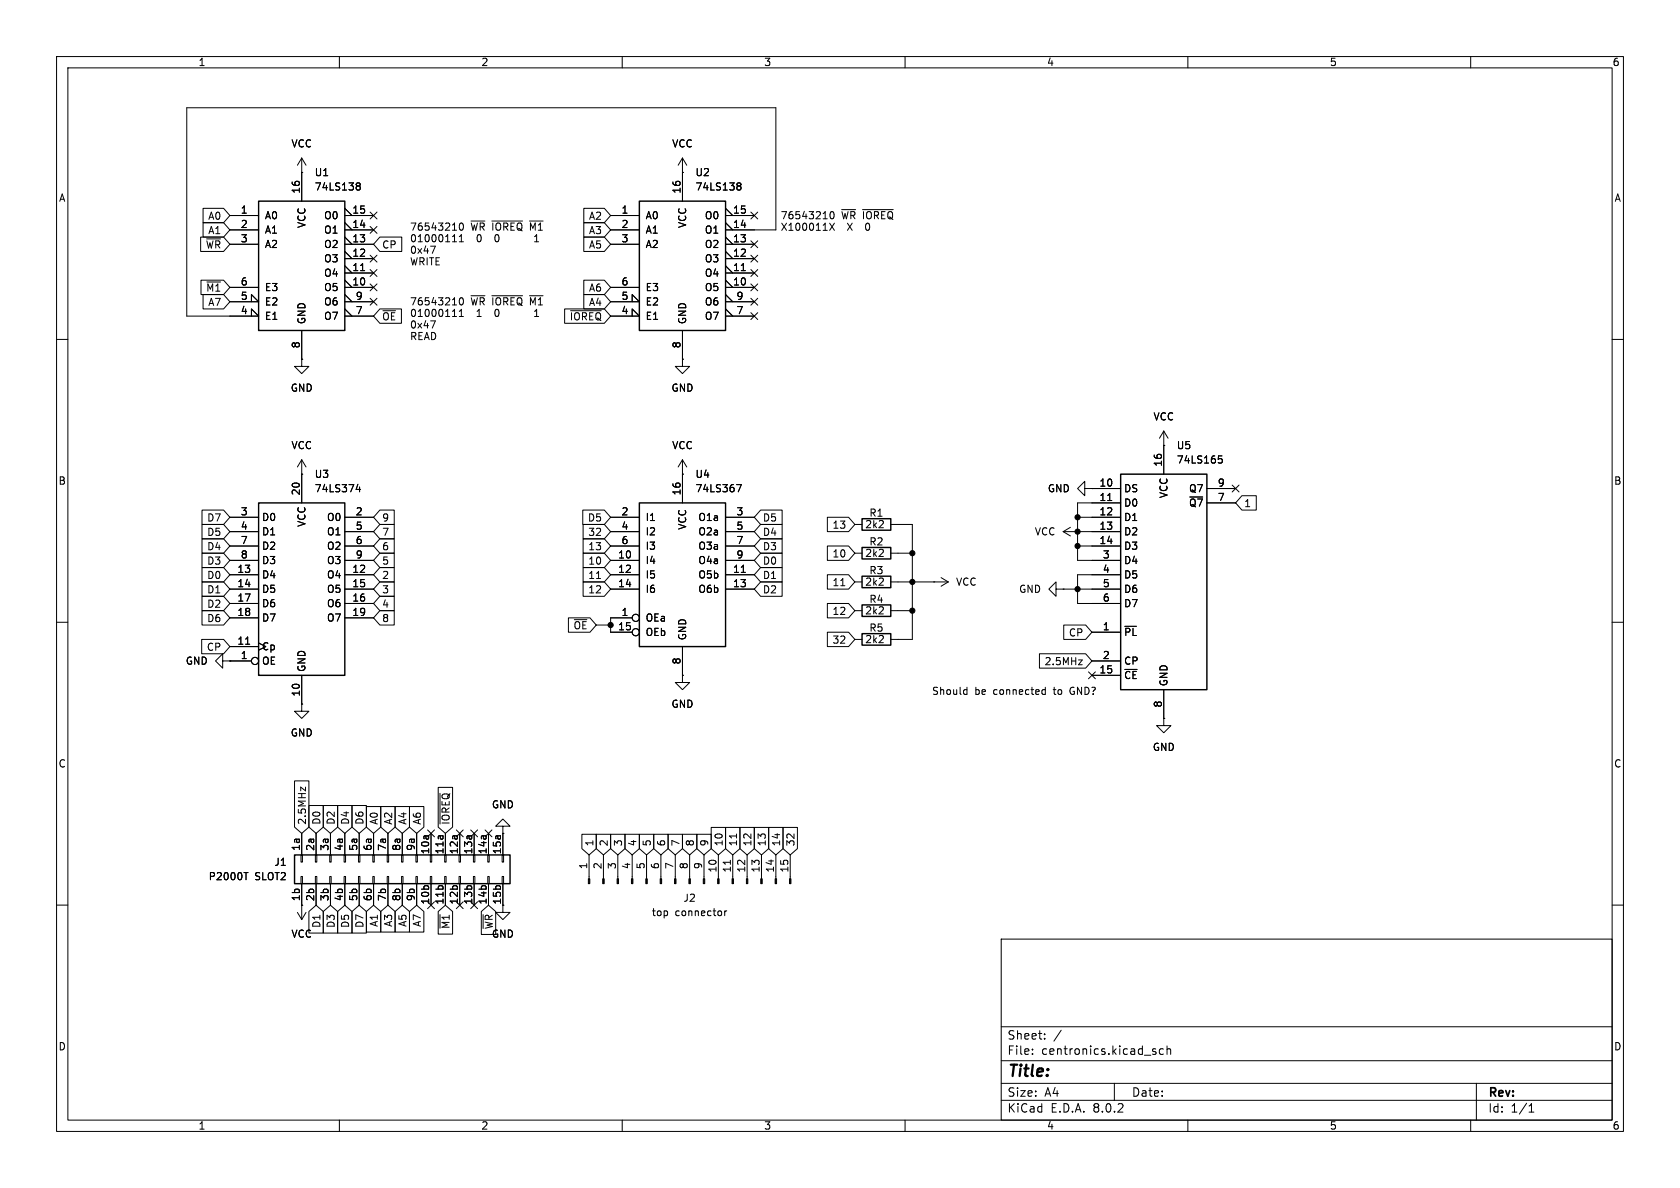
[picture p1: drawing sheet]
<svg xmlns="http://www.w3.org/2000/svg" width="297mm" height="210mm" viewBox="0 0 297 210" stroke-linecap="round" stroke-linejoin="round" font-family="sans-serif">
<g fill="none" stroke="#000" stroke-width=".18">
<path d="M10 10h277v190h-277zM12 12h273v186h-273zM60 10v2M110 10v2M160 10v2M210 10v2M260 10v2M35.9 36.8h3.6l1.1 1.3-1.1 1.3h-3.6zM35.9 39.4h3.6l1.1 1.2-1.1 1.3h-3.6zM40.6 38.1h5.1M53.3 30.5h.1M53.3 27.9v7.7"/>
<path d="M53.3 27.9l-.7 1.3M53.3 27.9l.8 1.3M61 38.1h5M61 39.4l1.2 1.2M61 36.8l1.2 1.3M63.1 32.4l.3-.1 .2 .2 .1 .1-.3 .3M63.1 32.8l.1 .1M63.2 32.9h.2M63.2 32.9h-.1M63.4 32.9l.3 .2-.1 .4-.2 .1-.3-.1M65.4 37.5l1.2 1.2M66.6 37.5l-1.2 1.2"/>
<path d="M81.3 39.5l.2-.1a.68 .68 0 0 1 .4 .7 .68 .68 0 0 1-.4 .6l-.2-.1-.1-.4zM83.3 39.1h2.4M86.9 39.1h5.5M93.6 39.1h2.4M103.2 36.8h3.6l1.1 1.3-1.1 1.3h-3.6zM103.2 39.4h3.6l1.1 1.2-1.1 1.3h-3.6zM107.9 38.1h5.1M120.6 30.5h.1M120.6 27.9v7.7M120.6 27.9l-.7 1.3M120.6 27.9l.8 1.3M128.3 38.1h5"/>
<path d="M128.3 39.4l1.2 1.2M128.3 36.8l1.2 1.3M130.4 32.8l.1 .1M130.4 32.4l.4-.1 .1 .2 .1 .1-.2 .3M130.5 32.9h.3M130.5 32.9h-.1M130.8 32.9l.2 .2-.1 .4-.1 .1-.4-.1M132.7 37.5l1.3 1.2M134 37.5l-1.3 1.2M146.7 39.5l.8 1.2M146.9 37.5l.1-.1a.68 .68 0 0 1 .5 .6 .68 .68 0 0 1-.5 .7l-.1-.1-.2-.4zM147.5 39.5l-.8 1.2"/>
<path d="M148.8 37.1h2.5M152.5 37.1h5.4M10 60h2M35.5 41.9h4l1.1 1.3-1.1 1.3h-4zM35.5 49.5h4l1.1 1.3-1.1 1.3h-4zM35.9 52.1h3.6l1.1 1.2-1.1 1.3h-3.6zM36.5 42.2h2.5M36.6 49.8h2.4M40.6 53.3h5.1l-1.3-1.2v1.2M40.6 50.8h5.1M40.6 43.2h5.1M40.6 40.6h5.1"/>
<path d="M53.3 58.4v5.1M61 50.8h5M61 48.3h5M61 45.7h5M61 43.2h5M61 40.6h5M61 55.9h5M61 53.3h5M61 49.5l1.2 1.3M61 47l1.2 1.3M61 44.5l1.2 1.2M61 41.9l1.2 1.3"/>
<path d="M61 54.6l1.2 1.3M61 52.1l1.2 1.2M63.7 47.8h.8M65.4 47.7l1.2 1.2M65.4 50.2l1.2 1.2M65.4 52.7l1.2 1.2M65.4 40l1.2 1.2M65.4 45.1l1.2 1.2M66.6 47.7l-1.2 1.2M66.6 50.2l-1.2 1.2M66.6 52.7l-1.2 1.2M66.6 40l-1.2 1.2"/>
<path d="M66.6 45.1l-1.2 1.2M67.2 54.6h3.8v2.6h-3.8l-1.2-1.3zM67.2 41.9h3.8v2.6h-3.8l-1.2-1.3zM77 43.5l-.6 1.3M77 56.7l-.6 1.3M80 42.7h.7M80 55.9h.7M81.2 42.7h.7M81.2 41.8l.4-.3v1.2M81.2 55l.4-.3v1.2M81.2 55.9h.7M81.3 52.8l.2-.2a.68 .68 0 0 1 .4 .7 .68 .68 0 0 1-.4 .6l-.2-.1-.1-.4z"/>
<path d="M83.3 52.3h2.4M86.9 52.3h5.5M93.6 52.3h2.4M94.5 42.7h.7M94.5 55.9h.7M94.9 41.5v1.2M94.9 54.7v1.2M99.8 54.6h7l1.1 1.3-1.1 1.3h-7zM100.9 54.9h5.4M103.2 41.9h3.6l1.1 1.3-1.1 1.3h-3.6zM103.2 49.5h3.6l1.1 1.3-1.1 1.3h-3.6zM103.2 52.1h3.6l1.1 1.2-1.1 1.3h-3.6z"/>
<path d="M107.9 55.9h5.1l-1.2-1.3v1.3M107.9 53.3h5.1l-1.2-1.2v1.2M107.9 50.8h5.1M107.9 43.2h5.1M107.9 40.6h5.1M120.6 58.4v5.1M128.3 40.6h8.9v-21.5h-104.2v36.8h12.7l-1.3-1.3v1.3M128.3 50.8h5M128.3 49.5l1.2 1.3M128.3 48.3h5M128.3 47l1.2 1.3M128.3 45.7h5"/>
<path d="M128.3 44.5l1.2 1.2M128.3 43.2h5M128.3 41.9l1.2 1.3M128.3 55.9h5M128.3 53.3h5M128.3 54.6l1.2 1.3M128.3 52.1l1.2 1.2M131.1 47.8h.7M132.7 47.7l1.3 1.2M132.7 55.3l1.3 1.2M132.7 52.7l1.3 1.2M132.7 50.2l1.3 1.2"/>
<path d="M132.7 42.6l1.3 1.2M132.7 45.1l1.3 1.2M134 47.7l-1.3 1.2M134 55.3l-1.3 1.2M134 52.7l-1.3 1.2M134 50.2l-1.3 1.2M134 42.6l-1.3 1.2M134 45.1l-1.3 1.2M285 60h2M53.3 63.5v1.3h1.3l-1.3 1.2-1.2-1.2h1.2M53.3 63.5h.1M120.6 63.5v1.3h1.3l-1.3 1.2-1.2-1.2h1.2"/>
<path d="M120.6 63.5h.1M205.7 78.7h.1M205.7 76.2v7.6M205.7 76.2l-.7 1.3M205.7 76.2l.8 1.3M35.7 92.7h3.8l1.1 1.3-1.1 1.3h-3.8zM35.7 95.2h3.8l1.1 1.3-1.1 1.3h-3.8zM35.7 97.8h3.8l1.1 1.3-1.1 1.2h-3.8zM35.7 90.2h3.8l1.1 1.2-1.1 1.3h-3.8zM40.6 91.4h5.1M40.6 94h5.1M40.6 96.5h5.1"/>
<path d="M40.6 99.1h5.1M53.3 83.8h.1M53.3 81.3v7.6M53.3 81.3l-.7 1.3M53.3 81.3l.8 1.3M61 91.4h5M61 94h5M61 96.5h5M61 99.1h5M63.3 85.6l-.3 .9h.7M63.6 86.1v.8M67.2 90.2h2.5v2.5h-2.5l-1.2-1.3z"/>
<path d="M67.2 92.7h2.5v2.6h-2.5l-1.2-1.3zM67.2 95.2h2.5v2.6h-2.5l-1.2-1.3zM67.2 97.8h2.5v2.5h-2.5l-1.2-1.2zM103 90.2h3.8l1.1 1.2-1.1 1.3h-3.8zM103.1 95.2h3.7l1.1 1.3-1.1 1.3h-3.7zM103.1 92.7h3.7l1.1 1.3-1.1 1.3h-3.7zM103.1 97.8h3.7l1.1 1.3-1.1 1.2h-3.7zM107.9 91.4h5.1M107.9 94h5.1M107.9 96.5h5.1M107.9 99.1h5.1M120.6 83.8h.1"/>
<path d="M120.6 81.3v7.6M120.6 81.3l-.7 1.3M120.6 81.3l.8 1.3M128.3 91.4h5M128.3 94h5M128.3 96.5h5M128.3 99.1h5M130.2 85.7h.9l-.6 1.2M134.5 97.8h3.8v2.5h-3.8l-1.2-1.2zM134.5 92.7h3.8v2.6h-3.8l-1.2-1.3zM134.5 90.2h3.8v2.5h-3.8l-1.2-1.3zM134.5 95.2h3.8v2.6h-3.8l-1.2-1.3z"/>
<path d="M146.3 96.5h3.7l1.1 1.3-1.1 1.3h-3.7zM146.3 91.4h3.7l1.1 1.3-1.1 1.3h-3.7zM151.1 92.7h1.3M151.1 97.8h1.3M157.5 92.7h3.8v20.3h-3.8M157.5 97.8h3.8M188 94h10.1M188 94l1.2 .7M189.2 93.2l-1.2 .8M190.5 94h.1M190.5 91.4h7.6M190.5 96.5h7.6"/>
<path d="M191.8 86.4v-1.3l-1.3 1.3 1.3 1.2v-1.2h1.2M193 86.4h.1M193 86.4h5.1M195.8 88.5h.7M198.1 88.9h-7.6v10.2h7.6M213.4 86.4h5M213.4 88.9h5M215.4 80.6h.6M215.5 81.1h.3l.3 .2-.1 .5-.5 .1M217.8 85.8l1.2 1.2M219 85.8l-1.2 1.2M219.6 87.6h2.5v2.6h-2.5l-1.2-1.3z"/>
<path d="M10 110h2M35.7 113h3.8l1.1 1.3-1.1 1.3h-3.8zM35.7 107.9h3.8l1.1 1.3-1.1 1.3h-3.8zM35.7 105.4h3.8l1.1 1.3-1.1 1.3h-3.8zM35.7 100.3h3.8l1.1 1.3-1.1 1.3h-3.8zM35.7 102.9h3.8l1.1 1.2-1.1 1.3h-3.8zM39.4 116.8v-1.2l-1.3 1.2 1.3 1.3v-1.3h1.2M40.6 116.8h.1M40.6 116.8h3.8M40.6 101.6h5.1M40.6 104.1h5.1M40.6 106.7h5.1"/>
<path d="M40.6 109.2h5.1M40.6 114.3h5.1M43.4 113.9h.7M53.3 119.4v5.1M61 101.6h5M61 104.1h5M61 106.7h5M61 109.2h5M67.2 107.9h2.5v2.6h-2.5l-1.2-1.3zM67.2 102.9h2.5v2.5h-2.5l-1.2-1.3zM67.2 105.4h2.5v2.6h-2.5l-1.2-1.3zM67.2 100.3h2.5v2.6h-2.5l-1.2-1.3z"/>
<path d="M100.5 109.2h3.8l1.1 1.3-1.1 1.3h-3.8zM103.1 100.3h3.7l1.1 1.3-1.1 1.3h-3.7zM103.1 102.9h3.7l1.1 1.2-1.1 1.3h-3.7zM105.4 110.5h2.5M105.5 102.3h.7M107.9 101.6h5.1M107.9 104.1h5.1M111.8 109.2h-3.9v2.6h3.9M120.6 119.4v1.3h1.3l-1.3 1.2-1.2-1.2h1.2M120.6 119.4h.1M120.6 114.3v5.1M128.3 101.6h5"/>
<path d="M128.3 104.1h5M131.1 101.2h.7M134.5 100.3h3.8v2.6h-3.8l-1.2-1.3zM134.5 102.9h3.8v2.5h-3.8l-1.2-1.3zM146.3 106.7h3.7l1.1 1.3-1.1 1.2h-3.7zM146.3 111.8h3.7l1.1 1.2-1.1 1.3h-3.7zM146.3 101.6h3.7l1.1 1.3-1.1 1.2h-3.7zM148.6 103.5h.8M151.1 102.9h1.3M151.1 113h1.3M151.1 108h1.3M157.5 102.9h10.1"/>
<path d="M157.5 108h3.8M165.1 102.9h.1M166.4 102.1l1.2 .8M167.6 102.9l-1.2 .7M183.8 115.6h8.1l1.1 1.2-1.1 1.3h-8.1zM186.7 104.1v-1.2l-1.3 1.2 1.3 1.3v-1.3h1.3M188 104.1h.1M188 104.1h10.1M188.1 110.5h3.8l1.1 1.3-1.1 1.2h-3.8zM190.7 116.7h.6l-.6 .8h.6M192.4 118.8l1.2 1.2M193 111.8h5.1"/>
<path d="M193 119.4h5.1M193 116.8h5.1M193.6 118.8l-1.2 1.2M198.1 101.6h-7.6v5.1h7.6M198.9 110.7h2M285 110h2M52.1 138h2.5v8.2l-1.3 1.1-1.2-1.1zM53.3 124.5v1.2h1.3l-1.3 1.3-1.2-1.3h1.2M53.3 124.5h.1M54 139.1v.7l-.8-.7v.7M77.5 139.2h2.5v7l-1.3 1.1-1.2-1.1zM170.6 121.9l.3 .1"/>
<path d="M170.9 121.5v1.3M170.9 122.7l-.3 .1M184.3 122.7h.5M184.3 122h.5M184.8 121.5v1.3M205.7 127v1.3h1.3l-1.3 1.2-1.2-1.2h1.2M205.7 127h.1M205.7 121.9v5.1M10 160h2M43.1 154.2h.8M53.2 151.1h.3v1.3h-.3zM53.2 154.9h.3v1.3h-.3z"/>
<path d="M53.3 147.3v3.8M53.3 156.2v6.4M54.6 142.4h2.6v3.8l-1.3 1.1-1.3-1.1zM55.8 151.1h.2v1.3h-.2zM55.8 154.9h.2v1.3h-.2zM55.9 147.3v3.8M55.9 156.2v3.8M57.1 142.4h2.6v3.8l-1.3 1.1-1.3-1.1zM58.3 151.1h.2v1.3h-.2zM58.3 154.9h.2v1.3h-.2zM58.4 147.3v3.8M58.4 156.2v3.8"/>
<path d="M59.7 142.4h2.5v3.8l-1.2 1.1-1.3-1.1zM60.8 151.1h.3v1.3h-.3zM60.8 154.9h.3v1.3h-.3zM61 147.3v3.8M61 156.2v3.8M62.2 142.4h2.6v3.8l-1.3 1.1-1.3-1.1zM63.4 151.1h.2v1.3h-.2zM63.4 154.9h.2v1.3h-.2zM63.5 147.3v3.8M63.5 156.2v3.8M64.8 142.6h2.5v3.6l-1.3 1.1-1.2-1.1zM65.9 151.1h.3v1.3h-.3z"/>
<path d="M65.9 154.9h.3v1.3h-.3zM66 147.3v3.8M66 156.2v3.8M67.3 142.6h2.6v3.6l-1.3 1.1-1.3-1.1zM68.5 151.1h.2v1.3h-.2zM68.5 154.9h.2v1.3h-.2zM68.6 147.3v3.8M68.6 156.2v3.8M69.8 142.6h2.6v3.6l-1.3 1.1-1.3-1.1zM71 151.1h.2v1.3h-.2zM71 154.9h.2v1.3h-.2zM71.1 147.3v3.8"/>
<path d="M71.1 156.2v3.8M72.4 142.6h2.5v3.6l-1.2 1.1-1.3-1.1zM73.5 151.1h.3v1.3h-.3zM73.5 154.9h.3v1.3h-.3zM73.7 147.3v3.8M73.7 156.2v3.8M75.6 159.4l1.2 1.2M75.6 146.7l1.2 1.2M76.1 151.1h.2v1.3h-.2zM76.1 154.9h.2v1.3h-.2zM76.2 147.3v3.8M76.2 156.2v3.8"/>
<path d="M76.8 159.4l-1.2 1.2M76.8 146.7l-1.2 1.2M77.8 140.2v5.5M78.6 151.1h.3v1.3h-.3zM78.6 154.9h.3v1.3h-.3zM78.7 147.3v3.8M78.7 156.2v3.8M80.7 159.4l1.2 1.2M80.7 146.7l1.2 1.2M81.2 151.1h.2v1.3h-.2zM81.2 154.9h.2v1.3h-.2zM81.3 147.3v3.8"/>
<path d="M81.3 156.2v3.8M81.9 159.4l-1.2 1.2M81.9 146.7l-1.2 1.2M83.2 159.4l1.2 1.2M83.2 146.7l1.2 1.2M83.7 151.1h.2v1.3h-.2zM83.7 154.9h.2v1.3h-.2zM83.8 147.3v3.8M83.8 156.2v3.8M84.4 159.4l-1.2 1.2M84.4 146.7l-1.2 1.2M85.8 146.7l1.2 1.2"/>
<path d="M86.2 151.1h.3v1.3h-.3zM86.2 154.9h.3v1.3h-.3zM86.4 147.3v3.8M86.4 156.2v3.8M87 146.7l-1.2 1.2M88.8 151.1h.2v1.3h-.2zM88.8 154.9h.2v1.3h-.2zM88.9 156.2v5.1h1.3l-1.3 1.3-1.3-1.3h1.3M88.9 146.1h1.3l-1.3-1.3-1.3 1.3h1.3v1.2M88.9 147.3h.1M88.9 147.3v3.8M102.9 147.5h2.5v2.5l-1.3 1.1-1.2-1.1z"/>
<path d="M104.1 151.1v4.2M105.4 147.5h2.6v2.5l-1.3 1.1-1.3-1.1zM106.7 151.1v4.2M107.9 147.5h2.6v2.5l-1.3 1.1-1.3-1.1zM109.2 151.1v4.2M110.5 147.5h2.5v2.5l-1.2 1.1-1.3-1.1zM111.8 151.1v4.2M113 147.5h2.6v2.5l-1.3 1.1-1.3-1.1zM114.3 151.1v4.2M115.6 147.5h2.5v2.5l-1.3 1.1-1.2-1.1zM116.8 151.1v4.2M118.1 147.5h2.6v2.5l-1.3 1.1-1.3-1.1z"/>
<path d="M119.4 151.1v4.2M120.6 147.5h2.6v2.5l-1.3 1.1-1.3-1.1zM121.9 151.1v4.2M123.2 147.5h2.5v2.5l-1.2 1.1-1.3-1.1zM124.5 151.1v4.2M125.7 146.3h2.6v3.7l-1.3 1.1-1.3-1.1zM127 151.1v4.2M128.3 146.3h2.5v3.7l-1.3 1.1-1.2-1.1zM129.1 152.1v.7M129.5 151.1v4.2M130.2 147.4v.7M130.8 146.3h2.6v3.7l-1.3 1.1-1.3-1.1z"/>
<path d="M132.1 151.1v4.2M133.3 146.3h2.6v3.7l-1.3 1.1-1.3-1.1zM134.6 151.1v4.2M135.9 146.3h2.5v3.7l-1.2 1.1-1.3-1.1zM137.2 151.1v4.2M138.4 146.3h2.6v3.7l-1.3 1.1-1.3-1.1zM139.7 151.1v4.2M285 160h2M52.6 161.3l.7 1.3M53.3 160h.1M54.1 161.3l-.8 1.3M54.6 161.1l1.3-1.1 1.3 1.1v3.8h-2.6z"/>
<path d="M57.1 161.1l1.3-1.1 1.3 1.1v3.8h-2.6zM59.7 161.1l1.3-1.1 1.2 1.1v3.8h-2.5zM62.2 161.1l1.3-1.1 1.3 1.1v3.8h-2.6zM64.8 161.1l1.2-1.1 1.3 1.1v3.7h-2.5zM67.3 161.1l1.3-1.1 1.3 1.1v3.7h-2.6zM69.8 161.1l1.3-1.1 1.3 1.1v3.7h-2.6zM72.4 161.1l1.3-1.1 1.2 1.1v3.7h-2.5zM77.5 161.1l1.2-1.1 1.3 1.1v4h-2.5zM77.8 161.7v2.4M85.1 161.1l1.3-1.1 1.2 1.1v4.1h-2.5zM85.4 161.7v2.4M128.1 161v.9"/>
<path d="M128.5 161l-.4 .3M177 166h108v32h-108zM60 198v2M110 198v2M160 198v2M177 194.5h108M177 191.5h108M177 187.5h108M177 181.5h108M182.5 186.3v.1M182.5 185.5v.1M184.7 183.6v.1"/>
<path d="M184.7 182.8v.1M187.6 182.1l-1.3 2M197 191.5v3M204 185.9l.3 .1 .1 .2-.2 .2h-.3M204 185.4l.3 .1M205.7 185.5l-.5-.1-.2 .3v.4l.1 .2h.6M206.3 185.5l.2-.1 .4 .1 .1 .9M206.3 184.9v1.5M210 198v2M260 198v2M261 191.5v6.5M270.3 196.6h.9"/>
<path d="M270.3 195.5l.4-.4v1.5"/>
<circle cx="45.1" cy="116.8" r=".63"/>
<circle cx="112.4" cy="111.8" r=".63"/>
<circle cx="112.4" cy="109.2" r=".63"/>
</g>
<path d="M45.7 35.6h15.3v22.8h-15.3zM113 35.6h15.3v22.8h-15.3zM45.7 88.9h15.3v30.5h-15.3zM113 88.9h15.3v25.4h-15.3zM152.4 91.7h5.1v2h-5.1zM152.4 96.8h5.1v2h-5.1zM198.1 83.8h15.3v38.1h-15.3zM152.4 112h5.1v2h-5.1zM152.4 106.9h5.1v2.1h-5.1zM152.4 101.9h5.1v2h-5.1zM52.1 151.1h38.1v5.1h-38.1z" fill="none" stroke="#000" stroke-width=".25"/>
<g fill="#000" stroke="#000" stroke-width=".18">
<path d="M104 155.3h.3v.9h-.3zM106.6 155.3h.2v.9h-.2zM109.1 155.3h.2v.9h-.2zM111.6 155.3h.3v.9h-.3zM114.2 155.3h.2v.9h-.2zM116.7 155.3h.3v.9h-.3zM119.3 155.3h.2v.9h-.2zM121.8 155.3h.2v.9h-.2zM124.3 155.3h.3v.9h-.3zM126.9 155.3h.2v.9h-.2zM129.4 155.3h.3v.9h-.3zM132 155.3h.2v.9h-.2z"/>
<path d="M134.5 155.3h.2v.9h-.2zM137 155.3h.3v.9h-.3zM139.6 155.3h.2v.9h-.2z"/>
<circle cx="161.3" cy="97.8" r=".46"/>
<circle cx="190.5" cy="96.5" r=".46"/>
<circle cx="190.5" cy="94" r=".46"/>
<circle cx="190.5" cy="91.4" r=".46"/>
<circle cx="107.9" cy="110.5" r=".46"/>
<circle cx="161.3" cy="108" r=".46"/>
<circle cx="161.3" cy="102.9" r=".46"/>
<circle cx="190.5" cy="104.1" r=".46"/>
</g>
<text font-size="2.8" x="178" y="190.9">Title:</text>
<g font-size="2.1">
<text x="178" y="184">Sheet:</text>
<text x="178" y="186.7">File:</text>
<text x="184.1" y="186.7">centronics.kicad_sch</text>
<text x="178" y="196.9">KiCad</text>
<text x="178" y="194.1">Size:</text>
<text x="184.7" y="194.1">A4</text>
<text x="185.7" y="196.9">E.D.A.</text>
<text x="193.3" y="196.9">8.0.2</text>
<text x="200" y="194.1">Date:</text>
<text x="263" y="194.3">Rev:</text>
<text x="263" y="196.9">Id:</text>
<text x="267.1" y="196.9">1/1</text>
</g>
<g font-size="1.8">
<text x="35" y="11.9">1</text>
<text x="85" y="11.9">2</text>
<text x="135" y="11.9">3</text>
<text x="185" y="11.9">4</text>
<text x="235" y="11.9">5</text>
<text x="285" y="11.9">6</text>
<text x="51.4" y="26.3">VCC</text>
<text x="118.7" y="26.3">VCC</text>
<text x="10.3" y="35.9">A</text>
<text x="53.1" y="34.3" transform="rotate(-90 53.1 34.3)">16</text>
<text x="55.5" y="31.3">U1</text>
<text x="55.5" y="33.9">74LS138</text>
<text x="120.4" y="34.3" transform="rotate(-90 120.4 34.3)">16</text>
<text x="122.9" y="31.3">U2</text>
<text x="122.9" y="33.9">74LS138</text>
<text x="285.3" y="35.9">A</text>
<text x="36.7" y="39.1">A0</text>
<text x="36.7" y="41.6">A1</text>
<text x="42.5" y="37.8">1</text>
<text x="42.5" y="40.4">2</text>
<text x="46.7" y="39">A0</text>
<text x="46.7" y="41.5">A1</text>
<text x="54.2" y="40.4" transform="rotate(-90 54.2 40.4)">VCC</text>
<text x="57.2" y="41.5">O1</text>
<text x="57.2" y="39">O0</text>
<text x="62.2" y="40.4">14</text>
<text x="62.2" y="37.8">15</text>
<text x="72.4" y="41">76543210</text>
<text x="83.2" y="41">~{WR}</text>
<text x="87.1" y="41">~{IOREQ}</text>
<text x="94" y="41">~{M1}</text>
<text x="104" y="39.1">A2</text>
<text x="104" y="41.6">A3</text>
<text x="109.8" y="37.8">1</text>
<text x="109.8" y="40.4">2</text>
<text x="114" y="39">A0</text>
<text x="114" y="41.5">A1</text>
<text x="121.5" y="40.4" transform="rotate(-90 121.5 40.4)">VCC</text>
<text x="124.5" y="41.5">O1</text>
<text x="124.5" y="39">O0</text>
<text x="129.5" y="40.4">14</text>
<text x="129.5" y="37.8">15</text>
<text x="137.9" y="39">76543210</text>
<text x="137.9" y="41">X100011X</text>
<text x="148.8" y="39">~{WR}</text>
<text x="149.9" y="41">X</text>
<text x="152.7" y="39">~{IOREQ}</text>
<text x="153.5" y="41">0</text>
<text x="36.3" y="44.1">~{WR}</text>
<text x="42.5" y="42.9">3</text>
<text x="46.7" y="44">A2</text>
<text x="57.2" y="46.6">O3</text>
<text x="57.2" y="44">O2</text>
<text x="62.2" y="45.5">12</text>
<text x="62.2" y="42.9">13</text>
<text x="67.5" y="44.1">CP</text>
<text x="72.4" y="43">01000111</text>
<text x="72.4" y="45.1">0x47</text>
<text x="72.4" y="47.1">WRITE</text>
<text x="84.4" y="43">0</text>
<text x="88" y="43">0</text>
<text x="104" y="44.1">A5</text>
<text x="109.8" y="42.9">3</text>
<text x="114" y="44">A2</text>
<text x="124.5" y="46.6">O3</text>
<text x="124.5" y="44">O2</text>
<text x="129.5" y="45.5">12</text>
<text x="129.5" y="42.9">13</text>
<text x="36.3" y="51.8">~{M1}</text>
<text x="42.5" y="53.1">5</text>
<text x="42.5" y="50.5">6</text>
<text x="46.7" y="51.7">E3</text>
<text x="57.2" y="51.7">O5</text>
<text x="57.2" y="49.1">O4</text>
<text x="62.2" y="50.5">10</text>
<text x="62.2" y="48">11</text>
<text x="62.8" y="53.1">9</text>
<text x="104" y="51.8">A6</text>
<text x="109.8" y="53.1">5</text>
<text x="109.8" y="50.5">6</text>
<text x="114" y="51.7">E3</text>
<text x="124.5" y="51.7">O5</text>
<text x="124.5" y="49.1">O4</text>
<text x="129.5" y="50.5">10</text>
<text x="129.5" y="48">11</text>
<text x="130.1" y="53.1">9</text>
<text x="36.7" y="54.3">A7</text>
<text x="42.5" y="55.6">4</text>
<text x="46.7" y="56.7">E1</text>
<text x="46.7" y="54.2">E2</text>
<text x="54.2" y="57.4" transform="rotate(-90 54.2 57.4)">GND</text>
<text x="57.2" y="56.7">O7</text>
<text x="57.2" y="54.2">O6</text>
<text x="62.8" y="55.6">7</text>
<text x="67.5" y="56.8">~{OE}</text>
<text x="72.4" y="54.2">76543210</text>
<text x="72.4" y="56.2">01000111</text>
<text x="72.4" y="58.3">0x47</text>
<text x="83.2" y="54.2">~{WR}</text>
<text x="84.4" y="56.2">1</text>
<text x="87.1" y="54.2">~{IOREQ}</text>
<text x="88" y="56.2">0</text>
<text x="94" y="54.2">~{M1}</text>
<text x="100.6" y="56.8">~{IOREQ}</text>
<text x="104" y="54.3">A4</text>
<text x="109.8" y="55.6">4</text>
<text x="114" y="56.7">E1</text>
<text x="114" y="54.2">E2</text>
<text x="121.5" y="57.4" transform="rotate(-90 121.5 57.4)">GND</text>
<text x="124.5" y="56.7">O7</text>
<text x="124.5" y="54.2">O6</text>
<text x="130.1" y="55.6">7</text>
<text x="53.1" y="61.7" transform="rotate(-90 53.1 61.7)">8</text>
<text x="72.4" y="60.3">READ</text>
<text x="120.4" y="61.7" transform="rotate(-90 120.4 61.7)">8</text>
<text x="51.3" y="69.4">GND</text>
<text x="118.6" y="69.4">GND</text>
<text x="203.8" y="74.5">VCC</text>
<text x="51.4" y="79.6">VCC</text>
<text x="118.7" y="79.6">VCC</text>
<text x="205.5" y="82.6" transform="rotate(-90 205.5 82.6)">16</text>
<text x="207.9" y="79.6">U5</text>
<text x="207.9" y="82.1">74LS165</text>
<text x="10.3" y="85.9">B</text>
<text x="53.1" y="87.7" transform="rotate(-90 53.1 87.7)">20</text>
<text x="55.5" y="84.7">U3</text>
<text x="55.5" y="87.2">74LS374</text>
<text x="120.4" y="87.7" transform="rotate(-90 120.4 87.7)">16</text>
<text x="122.9" y="84.7">U4</text>
<text x="122.9" y="87.2">74LS367</text>
<text x="185.1" y="87.2">GND</text>
<text x="194.3" y="86.1">10</text>
<text x="194.3" y="88.6">11</text>
<text x="198.6" y="87.2">DS</text>
<text x="198.6" y="89.8">D0</text>
<text x="206.6" y="88.2" transform="rotate(-90 206.6 88.2)">VCC</text>
<text x="210.1" y="89.8">~{Q7}</text>
<text x="210.1" y="87.2">Q7</text>
<text x="215.2" y="88.6">7</text>
<text x="215.2" y="86.1">9</text>
<text x="219.9" y="89.9">1</text>
<text x="285.3" y="85.9">B</text>
<text x="36.5" y="94.9">D5</text>
<text x="36.5" y="92.4">D7</text>
<text x="42.5" y="91.2">3</text>
<text x="42.5" y="93.7">4</text>
<text x="46.2" y="92.3">D0</text>
<text x="46.2" y="94.8">D1</text>
<text x="54.2" y="93.2" transform="rotate(-90 54.2 93.2)">VCC</text>
<text x="57.7" y="92.3">O0</text>
<text x="57.7" y="94.8">O1</text>
<text x="62.8" y="91.2">2</text>
<text x="62.8" y="93.7">5</text>
<text x="67.5" y="92.4">9</text>
<text x="67.5" y="94.9">7</text>
<text x="103.8" y="92.4">D5</text>
<text x="103.9" y="94.9">32</text>
<text x="109.8" y="91.2">2</text>
<text x="109.8" y="93.7">4</text>
<text x="114" y="92.3">I1</text>
<text x="114" y="94.8">I2</text>
<text x="121.5" y="93.7" transform="rotate(-90 121.5 93.7)">VCC</text>
<text x="123.4" y="92.3">O1a</text>
<text x="123.4" y="94.8">O2a</text>
<text x="130.1" y="91.2">3</text>
<text x="130.1" y="93.7">5</text>
<text x="134.8" y="94.9">D4</text>
<text x="134.8" y="92.4">D5</text>
<text x="147.1" y="93.7">13</text>
<text x="152.9" y="93.6">2k2</text>
<text x="153.6" y="91.5">R1</text>
<text x="182.8" y="94.8">VCC</text>
<text x="194.3" y="91.2">12</text>
<text x="194.3" y="93.7">13</text>
<text x="198.6" y="92.3">D1</text>
<text x="198.6" y="94.8">D2</text>
<text x="36.5" y="97.5">D4</text>
<text x="36.5" y="100">D3</text>
<text x="41.9" y="101.3">13</text>
<text x="42.5" y="96.3">7</text>
<text x="42.5" y="98.8">8</text>
<text x="46.2" y="97.4">D2</text>
<text x="46.2" y="99.9">D3</text>
<text x="57.7" y="97.4">O2</text>
<text x="57.7" y="99.9">O3</text>
<text x="62.2" y="101.3">12</text>
<text x="62.8" y="96.3">6</text>
<text x="62.8" y="98.8">9</text>
<text x="67.5" y="97.5">6</text>
<text x="67.5" y="100">5</text>
<text x="103.9" y="97.5">13</text>
<text x="103.9" y="100">10</text>
<text x="109.2" y="98.8">10</text>
<text x="109.2" y="101.3">12</text>
<text x="109.8" y="96.3">6</text>
<text x="114" y="99.9">I4</text>
<text x="114" y="97.4">I3</text>
<text x="123.4" y="97.4">O3a</text>
<text x="123.4" y="99.9">O4a</text>
<text x="129.5" y="101.3">11</text>
<text x="130.1" y="96.3">7</text>
<text x="130.1" y="98.8">9</text>
<text x="134.8" y="100">D0</text>
<text x="134.8" y="97.5">D3</text>
<text x="147.1" y="98.7">10</text>
<text x="152.9" y="98.7">2k2</text>
<text x="153.6" y="101.7">R3</text>
<text x="153.6" y="96.6">R2</text>
<text x="194.3" y="96.3">14</text>
<text x="194.9" y="98.8">3</text>
<text x="194.9" y="101.3">4</text>
<text x="198.6" y="97.4">D3</text>
<text x="198.6" y="99.9">D4</text>
<text x="36.5" y="107.6">D2</text>
<text x="36.5" y="102.6">D0</text>
<text x="36.5" y="105.1">D1</text>
<text x="41.9" y="103.9">14</text>
<text x="41.9" y="106.4">17</text>
<text x="46.2" y="102.5">D4</text>
<text x="46.2" y="105">D5</text>
<text x="46.2" y="107.5">D6</text>
<text x="57.7" y="102.5">O4</text>
<text x="57.7" y="105">O5</text>
<text x="57.7" y="107.5">O6</text>
<text x="62.2" y="103.9">15</text>
<text x="62.2" y="106.4">16</text>
<text x="67.5" y="105.1">3</text>
<text x="67.5" y="107.6">4</text>
<text x="67.5" y="102.6">2</text>
<text x="103.9" y="102.6">11</text>
<text x="103.9" y="105.1">12</text>
<text x="109.2" y="103.9">14</text>
<text x="114" y="102.5">I5</text>
<text x="114" y="105">I6</text>
<text x="123.4" y="102.5">O5b</text>
<text x="123.4" y="105">O6b</text>
<text x="129.5" y="103.9">13</text>
<text x="134.8" y="102.6">D1</text>
<text x="134.8" y="105.1">D2</text>
<text x="147.1" y="103.8">11</text>
<text x="152.9" y="103.7">2k2</text>
<text x="153.6" y="106.8">R4</text>
<text x="168.9" y="103.7">VCC</text>
<text x="180.1" y="105">GND</text>
<text x="194.9" y="103.9">5</text>
<text x="194.9" y="106.4">6</text>
<text x="198.6" y="102.5">D5</text>
<text x="198.6" y="105">D6</text>
<text x="198.6" y="107.5">D7</text>
<text x="36.5" y="110.2">D6</text>
<text x="41.9" y="109">18</text>
<text x="46.2" y="110.1">D7</text>
<text x="57.7" y="110.1">O7</text>
<text x="62.2" y="109">19</text>
<text x="67.5" y="110.2">8</text>
<text x="101.3" y="111.4">~{OE}</text>
<text x="109.2" y="111.5">15</text>
<text x="109.8" y="109">1</text>
<text x="114" y="110.1">OEa</text>
<text x="114" y="112.6">OEb</text>
<text x="121.5" y="113.3" transform="rotate(-90 121.5 113.3)">GND</text>
<text x="147.1" y="108.9">12</text>
<text x="147.1" y="114">32</text>
<text x="152.9" y="113.9">2k2</text>
<text x="152.9" y="108.8">2k2</text>
<text x="153.6" y="111.9">R5</text>
<text x="188.9" y="112.7">CP</text>
<text x="194.9" y="111.5">1</text>
<text x="198.6" y="112.6">~{PL}</text>
<text x="32.7" y="117.7">GND</text>
<text x="36.5" y="115.3">CP</text>
<text x="41.9" y="114">11</text>
<text x="42.5" y="116.6">1</text>
<text x="46.2" y="117.7">OE</text>
<text x="46.2" y="115.2">Cp</text>
<text x="54.2" y="118.9" transform="rotate(-90 54.2 118.9)">GND</text>
<text x="120.4" y="117.5" transform="rotate(-90 120.4 117.5)">8</text>
<text x="184.6" y="117.8">2.5MHz</text>
<text x="194.3" y="119.1">15</text>
<text x="194.9" y="116.6">2</text>
<text x="198.6" y="117.7">CP</text>
<text x="53.1" y="123.2" transform="rotate(-90 53.1 123.2)">10</text>
<text x="118.6" y="125.3">GND</text>
<text x="164.7" y="123">Should</text>
<text x="172.3" y="123">be</text>
<text x="175.7" y="123">connected</text>
<text x="186.6" y="123">to</text>
<text x="189.6" y="123">GND?</text>
<text x="198.6" y="120.2">~{CE}</text>
<text x="205.5" y="125.2" transform="rotate(-90 205.5 125.2)">8</text>
<text x="206.6" y="121.4" transform="rotate(-90 206.6 121.4)">GND</text>
<text x="51.3" y="130.4">GND</text>
<text x="10.3" y="135.9">C</text>
<text x="203.7" y="132.9">GND</text>
<text x="285.3" y="135.9">C</text>
<text x="86.9" y="143.1">GND</text>
<text x="54.3" y="145.9" transform="rotate(-90 54.3 145.9)">2.5MHz</text>
<text x="56.8" y="145.9" transform="rotate(-90 56.8 145.9)">D0</text>
<text x="59.4" y="145.9" transform="rotate(-90 59.4 145.9)">D2</text>
<text x="61.9" y="145.9" transform="rotate(-90 61.9 145.9)">D4</text>
<text x="64.5" y="145.9" transform="rotate(-90 64.5 145.9)">D6</text>
<text x="67" y="145.9" transform="rotate(-90 67 145.9)">A0</text>
<text x="69.5" y="145.9" transform="rotate(-90 69.5 145.9)">A2</text>
<text x="72.1" y="145.9" transform="rotate(-90 72.1 145.9)">A4</text>
<text x="74.6" y="145.9" transform="rotate(-90 74.6 145.9)">A6</text>
<text x="79.7" y="145.9" transform="rotate(-90 79.7 145.9)">~{IOREQ}</text>
<text x="105.1" y="149.7" transform="rotate(-90 105.1 149.7)">1</text>
<text x="107.6" y="149.7" transform="rotate(-90 107.6 149.7)">2</text>
<text x="110.2" y="149.7" transform="rotate(-90 110.2 149.7)">3</text>
<text x="112.7" y="149.7" transform="rotate(-90 112.7 149.7)">4</text>
<text x="115.3" y="149.7" transform="rotate(-90 115.3 149.7)">5</text>
<text x="117.8" y="149.7" transform="rotate(-90 117.8 149.7)">6</text>
<text x="120.3" y="149.7" transform="rotate(-90 120.3 149.7)">7</text>
<text x="122.9" y="149.7" transform="rotate(-90 122.9 149.7)">8</text>
<text x="125.4" y="149.7" transform="rotate(-90 125.4 149.7)">9</text>
<text x="128" y="149.7" transform="rotate(-90 128 149.7)">10</text>
<text x="130.5" y="149.7" transform="rotate(-90 130.5 149.7)">11</text>
<text x="133" y="149.7" transform="rotate(-90 133 149.7)">12</text>
<text x="135.6" y="149.7" transform="rotate(-90 135.6 149.7)">13</text>
<text x="138.1" y="149.7" transform="rotate(-90 138.1 149.7)">14</text>
<text x="140.7" y="149.7" transform="rotate(-90 140.7 149.7)">32</text>
<text x="36.8" y="155.8">P2000T</text>
<text x="45" y="155.8">SLOT2</text>
<text x="48.4" y="153.3">J1</text>
<text x="53.1" y="150.5" transform="rotate(-90 53.1 150.5)">1a</text>
<text x="55.6" y="150.5" transform="rotate(-90 55.6 150.5)">2a</text>
<text x="58.2" y="150.5" transform="rotate(-90 58.2 150.5)">3a</text>
<text x="60.7" y="150.5" transform="rotate(-90 60.7 150.5)">4a</text>
<text x="63.2" y="150.5" transform="rotate(-90 63.2 150.5)">5a</text>
<text x="65.8" y="150.5" transform="rotate(-90 65.8 150.5)">6a</text>
<text x="68.3" y="150.5" transform="rotate(-90 68.3 150.5)">7a</text>
<text x="70.9" y="150.5" transform="rotate(-90 70.9 150.5)">8a</text>
<text x="73.4" y="150.5" transform="rotate(-90 73.4 150.5)">9a</text>
<text x="75.9" y="151.1" transform="rotate(-90 75.9 151.1)">10a</text>
<text x="78.5" y="151.1" transform="rotate(-90 78.5 151.1)">11a</text>
<text x="81" y="151.1" transform="rotate(-90 81 151.1)">12a</text>
<text x="83.6" y="151.1" transform="rotate(-90 83.6 151.1)">13a</text>
<text x="86.1" y="151.1" transform="rotate(-90 86.1 151.1)">14a</text>
<text x="88.6" y="151.1" transform="rotate(-90 88.6 151.1)">15a</text>
<text x="103.9" y="153.7" transform="rotate(-90 103.9 153.7)">1</text>
<text x="106.4" y="153.7" transform="rotate(-90 106.4 153.7)">2</text>
<text x="109" y="153.7" transform="rotate(-90 109 153.7)">3</text>
<text x="111.5" y="153.7" transform="rotate(-90 111.5 153.7)">4</text>
<text x="114" y="153.7" transform="rotate(-90 114 153.7)">5</text>
<text x="116.6" y="153.7" transform="rotate(-90 116.6 153.7)">6</text>
<text x="119.1" y="153.7" transform="rotate(-90 119.1 153.7)">7</text>
<text x="121.7" y="153.7" transform="rotate(-90 121.7 153.7)">8</text>
<text x="124.2" y="153.7" transform="rotate(-90 124.2 153.7)">9</text>
<text x="126.7" y="154.3" transform="rotate(-90 126.7 154.3)">10</text>
<text x="129.3" y="154.3" transform="rotate(-90 129.3 154.3)">11</text>
<text x="131.8" y="154.3" transform="rotate(-90 131.8 154.3)">12</text>
<text x="134.4" y="154.3" transform="rotate(-90 134.4 154.3)">13</text>
<text x="136.9" y="154.3" transform="rotate(-90 136.9 154.3)">14</text>
<text x="139.4" y="154.3" transform="rotate(-90 139.4 154.3)">15</text>
<text x="53.1" y="159.4" transform="rotate(-90 53.1 159.4)">1b</text>
<text x="55.6" y="159.4" transform="rotate(-90 55.6 159.4)">2b</text>
<text x="58.2" y="159.4" transform="rotate(-90 58.2 159.4)">3b</text>
<text x="60.7" y="159.4" transform="rotate(-90 60.7 159.4)">4b</text>
<text x="63.2" y="159.4" transform="rotate(-90 63.2 159.4)">5b</text>
<text x="65.8" y="159.4" transform="rotate(-90 65.8 159.4)">6b</text>
<text x="68.3" y="159.4" transform="rotate(-90 68.3 159.4)">7b</text>
<text x="70.9" y="159.4" transform="rotate(-90 70.9 159.4)">8b</text>
<text x="73.4" y="159.4" transform="rotate(-90 73.4 159.4)">9b</text>
<text x="75.9" y="160" transform="rotate(-90 75.9 160)">10b</text>
<text x="78.5" y="160" transform="rotate(-90 78.5 160)">11b</text>
<text x="81" y="160" transform="rotate(-90 81 160)">12b</text>
<text x="83.6" y="160" transform="rotate(-90 83.6 160)">13b</text>
<text x="86.1" y="160" transform="rotate(-90 86.1 160)">14b</text>
<text x="88.6" y="160" transform="rotate(-90 88.6 160)">15b</text>
<text x="120.7" y="159.6">J2</text>
<text x="51.4" y="166">VCC</text>
<text x="56.8" y="164.1" transform="rotate(-90 56.8 164.1)">D1</text>
<text x="59.4" y="164.1" transform="rotate(-90 59.4 164.1)">D3</text>
<text x="61.9" y="164.1" transform="rotate(-90 61.9 164.1)">D5</text>
<text x="64.5" y="164.1" transform="rotate(-90 64.5 164.1)">D7</text>
<text x="67" y="164" transform="rotate(-90 67 164)">A1</text>
<text x="69.5" y="164" transform="rotate(-90 69.5 164)">A3</text>
<text x="72.1" y="164" transform="rotate(-90 72.1 164)">A5</text>
<text x="74.6" y="164" transform="rotate(-90 74.6 164)">A7</text>
<text x="79.7" y="164.3" transform="rotate(-90 79.7 164.3)">~{M1}</text>
<text x="86.9" y="166">GND</text>
<text x="87.3" y="164.4" transform="rotate(-90 87.3 164.4)">~{WR}</text>
<text x="115.1" y="162.2">top</text>
<text x="119.3" y="162.2">connector</text>
<text x="10.3" y="185.9">D</text>
<text x="285.3" y="185.9">D</text>
<text x="35" y="199.9">1</text>
<text x="85" y="199.9">2</text>
<text x="135" y="199.9">3</text>
<text x="185" y="199.9">4</text>
<text x="235" y="199.9">5</text>
<text x="285" y="199.9">6</text>
</g>
</svg>
